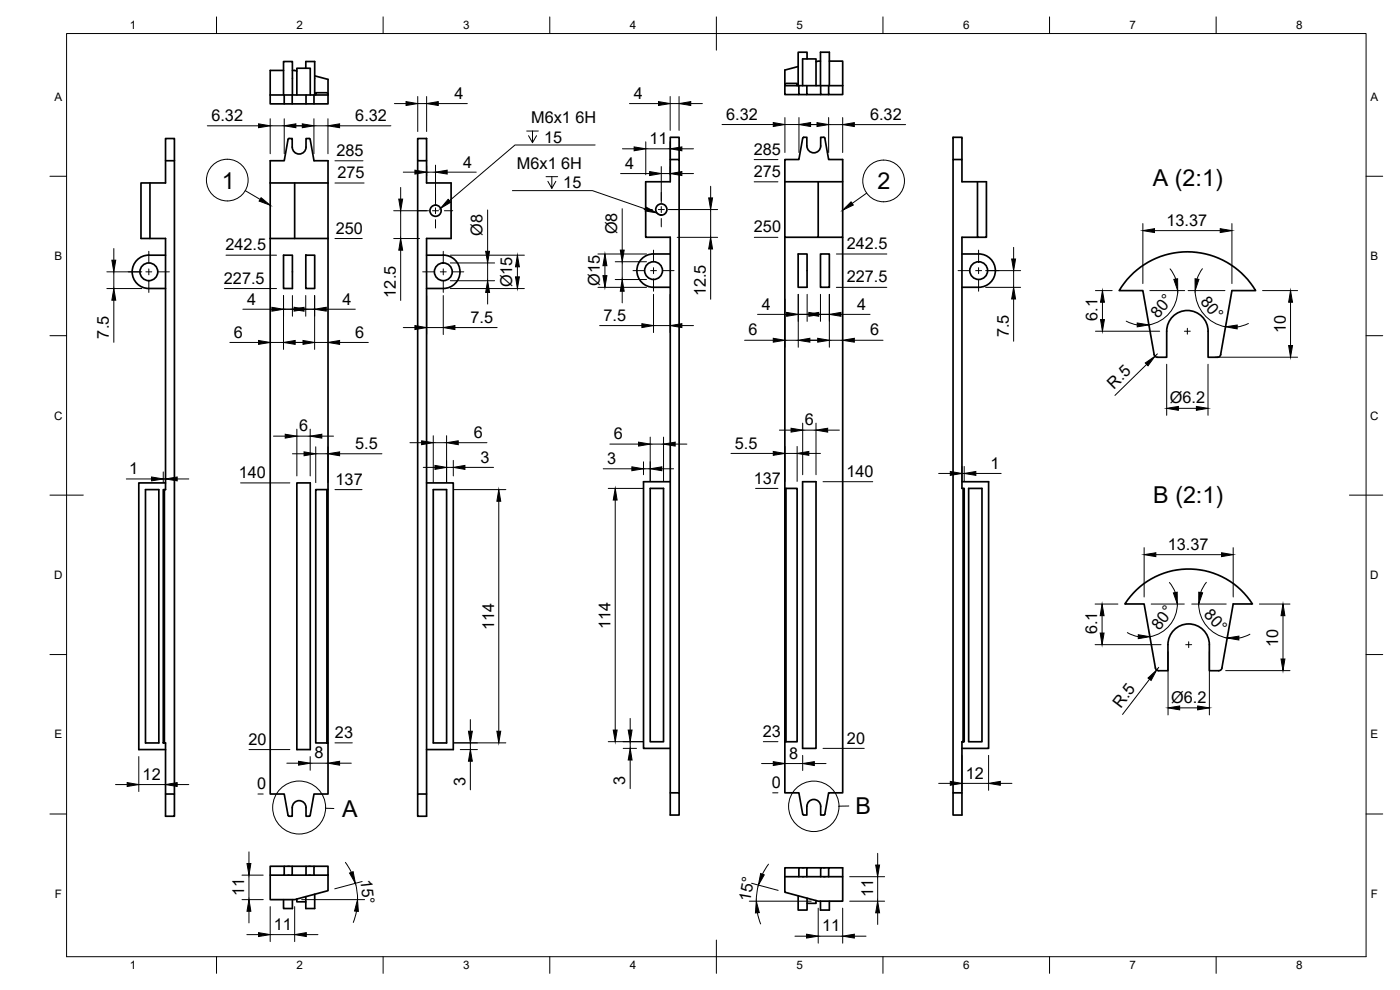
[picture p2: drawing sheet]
<svg xmlns="http://www.w3.org/2000/svg" width="420mm" height="297mm" viewBox="0 0 420 297" stroke-linecap="round" stroke-linejoin="round" font-family="sans-serif">
<!-- layer: Visible -->
<g fill="none" stroke="#000" stroke-width=".51">
<path d="M239.5 20l-4 1v4.4M242.2 17.7v-2h-2.7v10M246.2 18.3l-1.3 .2M248.9 18.3h4v7.4M81.1 28.5h17.3M81.1 28.5v2.7h4.2M85.1 28.5v-10h2.7v10M85.1 21.1h-4v7.4M85.3 28.5v2.7h2.4M87.7 28.5v2.7h4.1M87.8 21.1l1.3 .2M89.1 28.5v-8h4v8"/>
<path d="M91.8 20.5v-2h2.6v10M91.8 28.5v2.7h2.4M94.2 28.5v2.7h4.2v-2.7M94.4 22.8l4 1v4.4M94.8 28.5v-.7h3.3l.3 .4v.3M235.5 25.7v-.3l.4-.4h3.3v.7M235.5 25.7h17.4M235.5 25.7v2.7h4.3M239.8 25.7v2.7h2.3M240.9 25.7v-8h4v8M242.1 25.7v2.7h4.2M246.2 25.7v-10h2.7v10"/>
<path d="M246.3 25.7v2.7h2.4M248.7 25.7v2.7h4.2v-2.7M45 54.9v16.7M49.7 48.2h2.6M52.3 48.2v-6.6h-2.6v13.3h-7.4v16.7h7.4v75.3h-.4M52.3 48.2v190M81.1 54.9h17.3M86.8 41.6h.9v2.6M86.8 41.6l-.4 .2-1.1 6.4h-4.2v23.4M87.7 44.2a2.06 2.06 0 0 0 2.1 2 2.06 2.06 0 0 0 2-2M88.4 54.9v16.7M91.8 44.2v-2.6h1.1l1.3 6.6h4.2v98.7"/>
<path d="M125.3 41.6h2.7v6.6h-2.7zM125.3 48.2v190M128 48.2v6.7h7.4v16.7h-7.4v173.3h-2.7v-6.7h2.7M201.1 47.9v-6.7h2.7v6.7M235.5 54.5h17.4M235.5 54.5v16.7h10.1v-16.7M242.1 43.8v-2.6h-1l-1.3 6.7h-4.3v6.6M247.5 41.5l1.2 6.4h4.2v23.3h-7.3M247.6 41.5l-.4-.3h-.9v2.6a2.06 2.06 0 0 1-2.1 2.1 2.06 2.06 0 0 1-2-2.1M286 47.9v-6.7h2.7v6.7M293.3 54.5v16.7h2.7v-16.7h-7.3v-6.6h-2.7v190M44.7 76.6h5"/>
<path d="M44.7 76.5a5 5 0 0 0-5 5.1 5 5 0 0 0 5 5h5M81.1 71.6v166.6h4.2l1.1 6.4M81.1 71.6h17.3M85.1 76.6h2.7v10h-2.7zM91.8 76.6h2.6v10h-2.6zM128 76.6h5M133 76.5a5 5 0 0 1 5 5.1 5 5 0 0 1-5 5h-5M196.1 76.2h5M196.1 76.2a5 5 0 0 0-5 5 5 5 0 0 0 5 5h5M235.5 71.2v75.3M239.5 76.2h2.7v10h-2.7zM246.2 76.2h2.7v10h-2.7z"/>
<path d="M252.9 71.2v166.7h-4.2l-1.2 6.4M288.7 76.2h5M293.3 71.2h-4.6v75.3h.3M293.7 76.2a5 5 0 0 1 5 5 5 5 0 0 1-5 5h-5M350.1 99.4v7.8h-2.7a1.01 1.01 0 0 1-1-.8M350.1 99.4a6.2 6.2 0 0 1 6.3-6.2 6.2 6.2 0 0 1 6.2 6.2M362.6 99.4v7.8h2.8a.95 .95 0 0 0 .9-.8l3.4-19.2h7.1a23.8 23.8 0 0 0-40.9 0h7.1l3.4 19.2M43.7 146.9h4v76h-4zM49 146.9h.3v76h-.3zM49.7 144.9h-8v80h8M89.1 144.9h4v80h-4zM98.1 146.9h.3v76h-.3z"/>
<path d="M98.1 146.9h-3.3v76h3.3M128 144.9h8v80h-8M130 146.9h4v76h-4zM195.1 146.5h4v76.1h-4zM201.1 144.5h-8v80h8M235.5 146.5h.4v76.1h-.4zM235.9 146.5h3.3v76.1h-3.3M240.9 144.5h4v80h-4zM288.7 144.5h8v80h-8M290.7 146.5h4v76.1h-4zM341.1 177a22.7 22.7 0 0 1 34.8 4.2h-5.8l-3.4 19.2a.95 .95 0 0 1-1 .8h-2.8v-7.8a6.2 6.2 0 0 0-6.2-6.2 6.2 6.2 0 0 0-6.2 6.2v7.8h-2.8a1 1 0 0 1-.9-.8l-3.4-19.2h-5.8l1.6-2.2zM49.3 222.9h.4v22h2.6v-6.7h-2.6"/>
<path d="M98.4 222.9v15.3h-4.2l-1.1 6.4M201.1 237.9h2.7v6.6h-2.7v-173.3h-7.3v-16.7h7.3v-6.6h2.7v190M235.5 222.6v15.3h4.3l1.1 6.4M289 222.6h.4v-76.1h-.4v76.1h-.3v21.9h-2.7v-6.6h2.7M81.1 259.9h4.2v2.7h-4.2zM85.3 259.9h2.4M86.4 244.6l.4 .3M91.8 259.9h-4.1v2.7h-2.4M93.1 244.6l-.3 .3h-1v-2.6a2.07 2.07 0 0 0-2-2.1 2.07 2.07 0 0 0-2.1 2.1v2.6h-.9M94.2 259.9h4.2v2.7h-4.2zM94.2 259.9h-2.4v2.7h-4.1M242.1 241.9v2.6h-.9l-.3-.2"/>
<path d="M242.2 241.9a2.06 2.06 0 0 1 2-2 2.06 2.06 0 0 1 2.1 2v2.6h.9l.4-.2M81.1 262.6v7.3h7.3l10-2.7v-4.6M85.1 269.9v2.7h2.7v-2.7M89.1 269.7v.9h2.7M91.8 262.6h2.4M94.4 268.3v4.3h-2.6v-3.6M239.5 268.8v4.3h2.7v-3.6M239.8 260.4h-4.3v7.3l10.1 2.7h7.3v-10h-4.2v2.6h-2.4M242.1 260.4h-2.3v2.6h-4.3M244.9 270.2v.8h-2.7M246.2 270.4v2.7h2.7v-2.7M246.3 260.4h-4.2v2.6h-2.3"/>
<path d="M248.7 260.4h-2.4v2.6h-4.2M248.7 263h4.2"/>
<circle cx="130.7" cy="63.2" r="1.68"/>
<circle cx="198.5" cy="62.9" r="1.68"/>
<circle cx="44.7" cy="81.5" r="2.67"/>
<circle cx="133" cy="81.6" r="2.67"/>
<circle cx="196.1" cy="81.2" r="2.67"/>
<circle cx="293.7" cy="81.2" r="2.67"/>
</g>
<!-- layer: BORDER -->
<g fill="none" stroke="#000" stroke-width=".3">
<path d="M20 10.1h390v276.9h-390zM65 5.1v5M115 5.1v5M165 5.1v5M215 5.1v10M265 5.1v5M315 5.1v5M365 5.1v5M15 52.9h5M410 52.9h5M15 100.7h5M410 100.7h5"/>
<path d="M15 148.6h10M405 148.6h10M15 196.4h5M410 196.4h5M15 244.2h5M410 244.2h5M65 287v5M115 287v5M165 287v5M215 282.1v9.9M265 287v5M315 287v5"/>
<path d="M365 287v5"/>
</g>
<!-- layer: FD_Dimensions -->
<g fill="none" stroke="#000" stroke-width=".3">
<path d="M62.2 37.7h15.4M81.1 35.6v10.5M81.1 37.7h4.2M85.3 35.6v10.5M87.2 37.7h5.1M94.2 35.6v10.5M94.2 37.7h4.2M98.4 35.6v10.5M101.9 37.7h15.4M118.4 31.1h3.5M125.4 31.1h2.6M125.4 29v10.5"/>
<path d="M128 29v10.5M131.5 31.1h8.8M188.9 31.1h8.7M201.1 29v10.1M201.1 31.1h2.7M203.8 29v10.1M207.3 31.1h3.5M216.7 37.4h15.4M235.6 35.3v10.5M235.6 37.4h4.2M239.8 35.3v10.5M246.8 37.4h-5.1"/>
<path d="M248.7 37.4h4.2M248.7 35.3v10.5M252.9 35.3v10.5M256.4 37.4h15.4M100.5 54.9h8.8M100.5 48.2h8.4M120.2 56.2v3.5M121 51.7h3.5M128 49.6v3.2M128 51.7h2.7M130.7 49.6v11.5M134.2 51.7h8.7"/>
<path d="M186.2 52.1h8.8M186.8 44.6h3.5M193.8 42.6v9.8M193.8 44.6h7.3M198.5 50v10.8M198.5 52.1h2.6M201.1 42.6v9.8M204.6 44.6h3.5M204.6 52.1h3.5M213.3 55.9v3.5M226.3 47.9h7.2M226.3 54.6h7.2"/>
<path d="M34.2 74.6v3.5M67.8 76.6h15.2M100.5 71.6h8.2M118.2 71.6h7.7M118.2 63.2h10.4M120.2 63.2v8.4M120.2 75.1v15.1M135.1 78.9h13.3M135.1 76.6h22.3M146.3 63v12.4M146.3 78.9v5.3M179.5 76.2h14.5"/>
<path d="M181.5 79.7v3M184.6 78.5h9.4M186.7 62.6v12.4M186.7 78.5v5.4M200.6 62.9h14.8M203.2 71.2h12.2M213.3 62.9v8.3M213.3 74.7v15.1M226.4 71.2h7.1M251 76.2h15.1M304.2 74.2v3.5M343 67.1v18"/>
<path d="M346.5 69.2h19.7M369.7 67.1v18M32.1 86.6h10.5M32.1 81.6h10.5M34.2 81.6v5M34.2 90.1v12.6M67.4 86.6h15.6M72.9 92.8h8.7M84.8 92.8h3.5M85.1 88.7v16.1M87.8 88.7v6.2M91.2 92.8h3.6"/>
<path d="M91.8 88.7v6.2M94.4 88.7v16.1M97.9 92.8h8.7M121 98.3h3.5M128 88.7v11.7M128 98.3h5M133 88.7v11.7M135.1 84.2h13.3M135.1 86.6h22.3M136.5 98.3h12.7M146.3 87.7v3.5M155.3 80.1v3"/>
<path d="M179.5 86.2h14.5M180 97.7h12.6M184.6 83.9h9.4M186.7 87.4v3.5M196.1 88.3v11.5M196.1 97.7h5M201.1 88.3v11.5M204.6 97.7h3.5M227.4 94.3h8.7M235.6 89.8v14.4M239.2 94.3h3.5M239.6 88.3v15.9"/>
<path d="M242.2 88.3v8.1M245.7 94.3h3.5M246.2 88.3v8.1M248.9 88.3v15.9M251 86.2h15.1M252.4 94.3h8.7M295.8 86.2h10.5M295.8 81.2h10.5M304.2 81.2v5M304.2 89.7v12.7M328.8 87.2h5M328.8 99.4h19.2"/>
<path d="M330.9 90.7v5.2M338 96.4l3.3 1.1M345.1 87.2h10.4M351.2 80.7l1.7 3M353.4 87.2a10.4 10.4 0 0 1-8.6 10.3M356.6 87.2h11M358.7 87.2a11 11 0 0 0 9.1 10.9M360.9 80.6l-1.7 3.1M374.7 97.1l-3.4 1M378.9 87.2h10.5M387.3 90.7v13M69 102.8h8.6"/>
<path d="M81.1 102.8h4M87.4 102.8h4.7M94.4 102.8h4M101.9 102.8h8.6M223.5 102.1h8.6M235.6 102.1h4M241.9 102.1h4.7M248.9 102.1h4M256.4 102.1h8.6M344.1 109.3l-9.5 9.3M347.3 106.2l-.7 .7M350.1 109.3v15.3"/>
<path d="M362.5 109.3v15.3M364.6 107.2h24.8M82.1 130.9h3.5M87.8 136.2h3.4M89.1 128.8v14M89.1 130.9h4M93.1 128.8v14M94.8 134.1v10.7M94.8 136.2h3.6M96.6 130.9h3.5M98.4 134.1v10.7M101.9 136.2h12.7"/>
<path d="M123 132.8h3.5M130 130.7v14.1M130 132.8h4M134 130.7v14.1M136 138.1v4.7M137.5 132.8h8.6M183 133.3h8.6M193.1 138.6v3.8M195.1 131.2v13.2M195.1 133.3h4M199.1 131.2v13.2M202.6 133.3h3.5"/>
<path d="M219.4 136h12.7M233.9 129.1h3.5M235.6 133.9v10.5M235.6 136h3.6M239.2 133.9v10.5M240.9 127v15.4M240.9 129.1h4M242.7 136h3.5M244.9 127v15.4M248.4 129.1h3.5M288.7 140v4.4M289.4 140v4.4"/>
<path d="M353.7 122.5h5.4M37.9 143.7h7.6M49 141.6v3.2M49 143.7h.7M49.7 141.6v3.2M53.2 143.7h3.5M72.2 144.9h14.8M100.5 146.9h8.1M127 140.2h3.5M134 140.2h2M136.1 146.9h15.7M139.5 140.2h8.6"/>
<path d="M149.7 150.4v69M181 140.7h8.6M182.5 146.5h10.5M184.6 150v69M193.1 140.7h2M198.6 140.7h3.5M226.8 146.5h6.7M247 144.5h14.9M281.7 142.1h3.5M288.7 142.1h.7M292.9 142.1h7.6M343.4 164.3v14.8"/>
<path d="M346.9 166.4h19.7M351 174.8l1 1.4 .7 1.6M362 174.7l-1.7 3.1M370.1 164.3v14.8M328.7 181.2h6.8M328.7 193.4h19.7M330.8 184.7v5.2M338.3 189.8l1.6 .8 1.7 .4M345.5 181.2h9.9M350.5 195.5v19M353.3 181.2a10 10 0 0 1-8.2 9.8M357.7 181.2h10.3"/>
<path d="M359.7 181.2a10.4 10.4 0 0 0 8.6 10.2M362.9 195.5v19M375.1 190.3l-3.3 1.1M378 181.2h9.1M385 184.7v13M141.2 215.9v3.5M189.1 215.5v3.5M345 203.8l-8.1 10.6M347.7 200.2l-.6 .8M354 212.4h5.4M367.8 201.2h19.3M34.7 235.4h3.5"/>
<path d="M41.7 227v10.5M41.7 235.4h8M49.7 227v10.5M53.2 235.4h3.5M74.7 224.9h12.3M77.4 238.2h1.6M86.1 229h3.5M93.1 227v4.1M93.1 229h5.3M100.5 222.9h5.2M101.9 229h3.5M136.1 222.9h15.7"/>
<path d="M138.1 224.9h5.2M141.2 222.9v2M141.2 228.4v8.6M182.5 222.5h10.5M187 224.5h4M189.1 222.5v2M189.1 228v8.6M228.6 229.1h3.5M229.1 222.5h4.4M231.9 237.9h1.6M235.6 229.1h5.3M240.9 226.6v4.6"/>
<path d="M244.4 229.1h3.5M247 224.5h12.4M281.7 235h3.5M288.7 226.6v10.5M288.7 235h8M296.7 226.6v10.5M300.2 235h3.5M74.7 255.6v3.5M103.7 258.7l1.8 3M230.6 259.3l-1.8 3M263.4 256v3.6M72.6 269.9h6.4"/>
<path d="M72.6 262.6h6.4M74.7 262.6v7.3M74.7 273.4v3.5M81.1 272v10.5M88.4 272v10.5M90.5 269.9h18.9M106.7 265l.5 2.8 .1 2.1M107 273.4l-1 3.4M108.7 264.5l-8.2 2.2M224.9 270.4h18.6M225.6 265l7.9 2.2M227.3 273.9l1 3.3"/>
<path d="M227.6 265.6l-.5 2.7-.1 2.1M245.6 272.5v10.5M252.9 272.5v10.5M255 270.4h10.5M255 263h10.5M263.4 263v7.4M263.4 273.9v3.5M74.1 280.4h3.5M81.1 280.4h7.3M91.9 280.4h3.5M238.6 280.9h3.5M245.6 280.9h7.3"/>
<path d="M256.4 280.9h3.5"/>
</g>
<g fill="#000" stroke="#000" stroke-width=".3">
<path d="M77.6 37.2l3.5 .5-3.5 .6zM85.3 37.7l3.5-.5v1.1zM90.7 37.2l3.5 .5-3.5 .6zM98.4 37.7l3.5-.5v1.1zM121.9 30.5l3.5 .6-3.5 .6zM128 31.1l3.5-.6v1.2zM197.6 30.5l3.5 .6-3.5 .6zM203.8 31.1l3.5-.6v1.2zM232.1 36.8l3.5 .6-3.5 .6zM239.8 37.4l3.5-.6v1.2zM245.2 36.8l3.5 .6-3.5 .6zM252.9 37.4l3.5-.6v1.2z"/>
<path d="M119.7 59.7h1.1l-.6 3.5zM124.5 51.1l3.5 .6-3.5 .5zM130.7 51.7l3.5-.6v1.1zM190.3 44.1l3.5 .5-3.5 .6zM195 51.5l3.5 .6-3.5 .6zM201.1 44.6l3.5-.5v1.1zM201.1 52.1l3.5-.6v1.2zM212.7 59.4h1.1l-.5 3.5zM33.6 78.1h1.1l-.5 3.5zM120.2 71.6l.6 3.5h-1.1zM145.8 75.4h1.1l-.6 3.5zM181.5 76.2l.6 3.5h-1.1z"/>
<path d="M186.2 75h1.1l-.6 3.5zM213.3 71.2l.5 3.5h-1.1zM303.6 77.7h1.2l-.6 3.5zM343 69.2l3.5-.6v1.2zM366.2 68.6l3.5 .6-3.5 .6zM34.2 86.6l.5 3.5h-1.1zM81.6 92.2l3.5 .6-3.5 .6zM88.3 92.2l3.5 .6-3.5 .6zM87.8 92.8l3.4-.6v1.2zM94.4 92.8l3.5-.6v1.2zM124.5 97.7l3.5 .6-3.5 .6zM133 98.3l3.5-.6v1.2z"/>
<path d="M146.3 84.2l.6 3.5h-1.1zM155.3 76.6l.6 3.5h-1.2zM154.7 83.1h1.2l-.6 3.5zM181 82.7h1.1l-.6 3.5zM186.7 83.9l.6 3.5h-1.1zM192.6 97.1l3.5 .6-3.5 .6zM201.1 97.7l3.5-.6v1.2zM236.1 93.7l3.5 .6-3.5 .6zM242.7 93.7l3.5 .6-3.5 .6zM242.2 94.3l3.5-.6v1.2zM248.9 94.3l3.5-.6v1.2zM304.2 86.2l.6 3.5h-1.2z"/>
<path d="M330.3 95.9h1.1l-.5 3.5zM330.9 87.2l.5 3.5h-1.1zM341.3 96.9l3.5 .6-3.5 .6zM352.3 83.8l1.1-.2v3.6zM358.6 83.6l1.2 .2-1.1 3.4zM367.8 98.1l3.5-.6v1.2zM387.3 87.2l.6 3.5h-1.2zM77.6 102.2l3.5 .6-3.5 .5zM85.1 102.8l3.5-.6v1.1zM90.9 102.2l3.5 .6-3.5 .5zM98.4 102.8l3.5-.6v1.1zM232.1 101.5l3.5 .6-3.5 .6z"/>
<path d="M239.6 102.1l3.5-.6v1.2zM245.4 101.5l3.5 .6-3.5 .6zM252.9 102.1l3.5-.6v1.2zM343.7 108.9l2.9-2-2.1 2.9zM386.7 103.7h1.2l-.6 3.5zM85.6 130.3l3.5 .6-3.5 .6zM91.2 135.6l3.6 .6-3.6 .5zM93.1 130.9l3.5-.6v1.2zM98.4 136.2l3.5-.6v1.1zM126.5 132.3l3.5 .5-3.5 .6zM130.5 139.6l3.5 .6-3.5 .6zM134 132.8l3.5-.5v1.1z"/>
<path d="M136 140.2l3.5-.6v1.2zM191.6 132.7l3.5 .6-3.5 .5zM199.1 133.3l3.5-.6v1.1zM232.1 135.5l3.5 .5-3.5 .6zM237.4 128.5l3.5 .6-3.5 .6zM239.2 136l3.5-.5v1.1zM244.9 129.1l3.5-.6v1.2zM350.1 122.5l3.6-.6v1.2zM359.1 121.9l3.4 .6-3.4 .6zM45.5 143.1l3.5 .6-3.5 .6zM49.7 143.7l3.5-.6v1.2zM149.7 146.9l.6 3.5h-1.2z"/>
<path d="M184.6 146.5l.6 3.5h-1.2zM189.6 140.1l3.5 .6-3.5 .5zM195.1 140.7l3.5-.6v1.1zM285.2 141.5l3.5 .6-3.5 .5zM289.4 142.1l3.5-.6v1.1zM343.4 166.4l3.5-.6v1.2zM352.1 177.9l1.2-.2v3.5zM359.8 177.7l1.1 .2-1.2 3.3zM366.6 165.8l3.5 .6-3.5 .6zM330.2 189.9h1.1l-.5 3.5zM330.8 181.2l.5 3.5h-1.1zM341.6 190.4l3.5 .6-3.5 .6z"/>
<path d="M368.3 191.4l3.5-.5v1.1zM385 181.2l.6 3.5h-1.1zM384.5 197.7h1.1l-.6 3.5zM140.6 219.4h1.2l-.6 3.5zM149.1 219.4h1.2l-.6 3.5zM184 219h1.2l-.6 3.5zM188.5 219h1.2l-.6 3.5zM344.5 203.4l2.6-2.4-1.6 3.2zM350.5 212.4l3.5-.6v1.2zM359.4 211.8l3.5 .6-3.5 .6zM38.2 234.8l3.5 .6-3.5 .6zM49.7 235.4l3.5-.6v1.2z"/>
<path d="M89.6 228.4l3.5 .6-3.5 .6zM98.4 229l3.5-.6v1.2zM141.2 224.9l.6 3.5h-1.2zM189.1 224.5l.6 3.5h-1.2zM232.1 228.5l3.5 .6-3.5 .6zM240.9 229.1l3.5-.6v1.2zM285.2 234.4l3.5 .6-3.5 .6zM296.7 235l3.5-.6v1.2zM74.1 259.1h1.2l-.6 3.5zM262.8 259.6h1.2l-.6 3.4zM74.7 269.9l.6 3.5h-1.2zM77.6 279.8l3.5 .6-3.5 .6z"/>
<path d="M88.4 280.4l3.5-.6v1.2zM104.9 261.9l1.1-.4 .7 3.5zM107.3 269.9l.2 3.6-1.1-.1zM227 270.4l.9 3.4-1.2 .1zM228.3 262.1l1.1 .4-1.8 3.1zM263.4 270.4l.6 3.5h-1.2zM242.1 280.3l3.5 .6-3.5 .6zM252.9 280.9l3.5-.6v1.2z"/>
</g>
<!-- layer: Detail Boundary -->
<g fill="none" stroke="#000" stroke-width=".3">
<path d="M97.7 242.5l2.5 .1M254.7 241.8l-2.9 .1"/>
<circle cx="89.8" cy="242.3" r="7.9"/>
<circle cx="244.2" cy="241.9" r="7.6"/>
</g>
<!-- layer: Hole Notes -->
<path d="M158.1 39.3h3.5M159.8 39.3v3.5l-1.2-2.1M153.8 57.2h24l16 5.5M161 40.7l-1.2 2.1M163.9 53h3.5M165.6 53v3.5l-1.2-2.1M166.8 54.4l-1.2 2.1M178.6 43.5h-24l-19.7 16.7" fill="none" stroke="#000" stroke-width=".3"/>
<path d="M134.5 59.8l.8 .9-3.1 1.8zM194 62.2l3.1 1.7-3.5-.6z" fill="#000" stroke="#000" stroke-width=".3"/>
<!-- layer: Balloons -->
<g fill="none" stroke="#000" stroke-width=".3">
<circle cx="68.2" cy="54" r="6.3"/>
<circle cx="265.2" cy="54.3" r="6.3"/>
</g>
<!-- layer: 0 -->
<path d="M78.4 59.3l2.7 2.3-3.3-1.3zM252.9 63.1l2.5-2.5 .7 .9z" fill="#000" stroke="#000" stroke-width=".3"/>
<path d="M73.6 57.2l4.5 2.6M260.1 57.9l-4.3 3.1" fill="none" stroke="#000" stroke-width=".3"/>
<!-- layer: Smart Centers -->
<g fill="none" stroke="#000" stroke-width=".3">
<path d="M130.7 58.1v2.5M198.5 57.7v2.5M44.7 75.4v3.5M125.5 63.2h2.5M129.8 63.2h1.8M130.7 62.3v1.8M130.7 65.9v2.5M133 75.4v3.5M133.4 63.2h2.5M193.3 62.9h2.5M196.1 75v3.5M197.6 62.9h1.8"/>
<path d="M198.5 62v1.8M198.5 65.6v2.5M201.1 62.9h2.5M293.7 75v3.5M38.5 81.6h3.5M43.8 81.6h1.8M44.7 80.7v1.8M44.7 84.3v3.4M47.3 81.6h3.5M126.9 81.6h3.4M132.1 81.6h1.8M133 80.7v1.8"/>
<path d="M133 84.3v3.4M135.7 81.6h3.5M190 81.2h3.5M195.2 81.2h1.8M196.1 80.3v1.8M196.1 83.9v3.5M198.8 81.2h3.5M287.5 81.2h3.5M292.8 81.2h1.8M293.7 80.3v1.8M293.7 83.9v3.5M296.4 81.2h3.5"/>
<path d="M355.5 99.4h1.7M356.3 98.5v1.8M355.9 193.4h1.7M356.7 192.5v1.8"/>
</g>
<g font-size="7">
<text x="66.5" y="56.6">1</text>
<text x="263.3" y="56.8">2</text>
<text x="346" y="55.8">A (2:1)</text>
<text x="346.1" y="151">B (2:1)</text>
<text x="102.7" y="245.2">A</text>
<text x="256.7" y="244.3">B</text>
</g>
<g font-size="4.9">
<text x="136.4" y="29.7">4</text>
<text x="190.2" y="29.7">4</text>
<text x="217.9" y="35.9">6.32</text>
<text x="261.1" y="35.9">6.32</text>
<text x="63.4" y="36.3">6.32</text>
<text x="106.6" y="36.3">6.32</text>
<text x="159.4" y="37">M6x1</text>
<text x="172.7" y="37">6H</text>
<text x="101" y="46.8">285</text>
<text x="163.3" y="42.8">15</text>
<text x="194.9" y="43.3">11</text>
<text x="226.2" y="46.4">285</text>
<text x="101.3" y="53.5">275</text>
<text x="139" y="50.3">4</text>
<text x="155.1" y="50.7">M6x1</text>
<text x="168.4" y="50.7">6H</text>
<text x="187.6" y="50.7">4</text>
<text x="226.2" y="53.1">275</text>
<text x="169.1" y="56.5">15</text>
<text x="100.8" y="70.1">250</text>
<text x="144.8" y="70.7" transform="rotate(-90 144.8 70.7)">Ø8</text>
<text x="185.2" y="70.3" transform="rotate(-90 185.2 70.3)">Ø8</text>
<text x="226.3" y="69.8">250</text>
<text x="350.1" y="67.7">13.37</text>
<text x="67.7" y="75.1">242.5</text>
<text x="254.1" y="74.7">242.5</text>
<text x="67.2" y="85.1">227.5</text>
<text x="118.8" y="89.3" transform="rotate(-90 118.8 89.3)">12.5</text>
<text x="153.7" y="86.2" transform="rotate(-90 153.7 86.2)">Ø15</text>
<text x="180" y="85.8" transform="rotate(-90 180 85.8)">Ø15</text>
<text x="211.8" y="88.9" transform="rotate(-90 211.8 88.9)">12.5</text>
<text x="254.1" y="84.8">227.5</text>
<text x="74.2" y="91.4">4</text>
<text x="102.8" y="91.4">4</text>
<text x="228.7" y="92.9">4</text>
<text x="257.2" y="92.9">4</text>
<text x="347.5" y="95.7" transform="rotate(-50 347.5 95.7)">80°</text>
<text x="360" y="90.6" transform="rotate(50 360 90.6)">80°</text>
<text x="32.7" y="101.6" transform="rotate(-90 32.7 101.6)">7.5</text>
<text x="70.2" y="101.3">6</text>
<text x="106.6" y="101.3">6</text>
<text x="141.2" y="96.8">7.5</text>
<text x="181.1" y="96.2">7.5</text>
<text x="224.7" y="100.6">6</text>
<text x="261.1" y="100.6">6</text>
<text x="302.7" y="101.2" transform="rotate(-90 302.7 101.2)">7.5</text>
<text x="329.4" y="96.3" transform="rotate(-90 329.4 96.3)">6.1</text>
<text x="385.8" y="100.1" transform="rotate(-90 385.8 100.1)">10</text>
<text x="334.3" y="116.9" transform="rotate(-44 334.3 116.9)">R.5</text>
<text x="351.1" y="121">Ø6.2</text>
<text x="89.7" y="129.4">6</text>
<text x="142.2" y="131.4">6</text>
<text x="184.2" y="131.8">6</text>
<text x="241.6" y="127.6">6</text>
<text x="106.6" y="134.7">5.5</text>
<text x="220.6" y="134.6">5.5</text>
<text x="38.8" y="142.3">1</text>
<text x="71.7" y="143.4">140</text>
<text x="144.2" y="138.8">3</text>
<text x="182.2" y="139.2">3</text>
<text x="254" y="143.1">140</text>
<text x="297.2" y="140.7">1</text>
<text x="100.7" y="145.4">137</text>
<text x="226.2" y="145.1">137</text>
<text x="350.5" y="165">13.37</text>
<text x="361.1" y="184.6" transform="rotate(47 361.1 184.6)">80°</text>
<text x="148.3" y="189.1" transform="rotate(-90 148.3 189.1)">114</text>
<text x="183.2" y="188.8" transform="rotate(-90 183.2 188.8)">114</text>
<text x="329.3" y="190.4" transform="rotate(-90 329.3 190.4)">6.1</text>
<text x="347.9" y="189.3" transform="rotate(-53 347.9 189.3)">80°</text>
<text x="383.6" y="194.1" transform="rotate(-90 383.6 194.1)">10</text>
<text x="336.3" y="212.7" transform="rotate(-53 336.3 212.7)">R.5</text>
<text x="351.5" y="210.9">Ø6.2</text>
<text x="100.5" y="221.4">23</text>
<text x="228.9" y="221.1">23</text>
<text x="74.6" y="223.4">20</text>
<text x="94.4" y="227.5">8</text>
<text x="236.9" y="227.6">8</text>
<text x="254.2" y="223.1">20</text>
<text x="289.8" y="233.6">12</text>
<text x="42.8" y="234">12</text>
<text x="77.2" y="236.8">0</text>
<text x="139.7" y="235.8" transform="rotate(-90 139.7 235.8)">3</text>
<text x="187.7" y="235.4" transform="rotate(-90 187.7 235.4)">3</text>
<text x="231.7" y="236.4">0</text>
<text x="108.2" y="263.9" transform="rotate(84 108.2 263.9)">15°</text>
<text x="73.3" y="268.8" transform="rotate(-90 73.3 268.8)">11</text>
<text x="262" y="269.2" transform="rotate(-90 262 269.2)">11</text>
<text x="225.1" y="270.6" transform="rotate(-80 225.1 270.6)">15°</text>
<text x="82.2" y="279">11</text>
<text x="246.7" y="279.5">11</text>
</g>
<g font-size="3.5">
<text x="39" y="8.8">1</text>
<text x="89" y="8.8">2</text>
<text x="139" y="8.8">3</text>
<text x="189" y="8.8">4</text>
<text x="239" y="8.8">5</text>
<text x="289" y="8.8">6</text>
<text x="339" y="8.8">7</text>
<text x="389" y="8.8">8</text>
<text x="16.3" y="30.2">A</text>
<text x="411.3" y="30.2">A</text>
<text x="16.3" y="78">B</text>
<text x="411.3" y="78">B</text>
<text x="16.2" y="125.9">C</text>
<text x="411.2" y="125.9">C</text>
<text x="16.2" y="173.7">D</text>
<text x="411.2" y="173.7">D</text>
<text x="16.3" y="221.6">E</text>
<text x="411.3" y="221.6">E</text>
<text x="16.4" y="269.4">F</text>
<text x="411.4" y="269.4">F</text>
<text x="39" y="290.8">1</text>
<text x="89" y="290.8">2</text>
<text x="139" y="290.8">3</text>
<text x="189" y="290.8">4</text>
<text x="239" y="290.8">5</text>
<text x="289" y="290.8">6</text>
<text x="339" y="290.8">7</text>
<text x="389" y="290.8">8</text>
</g>
</svg>
